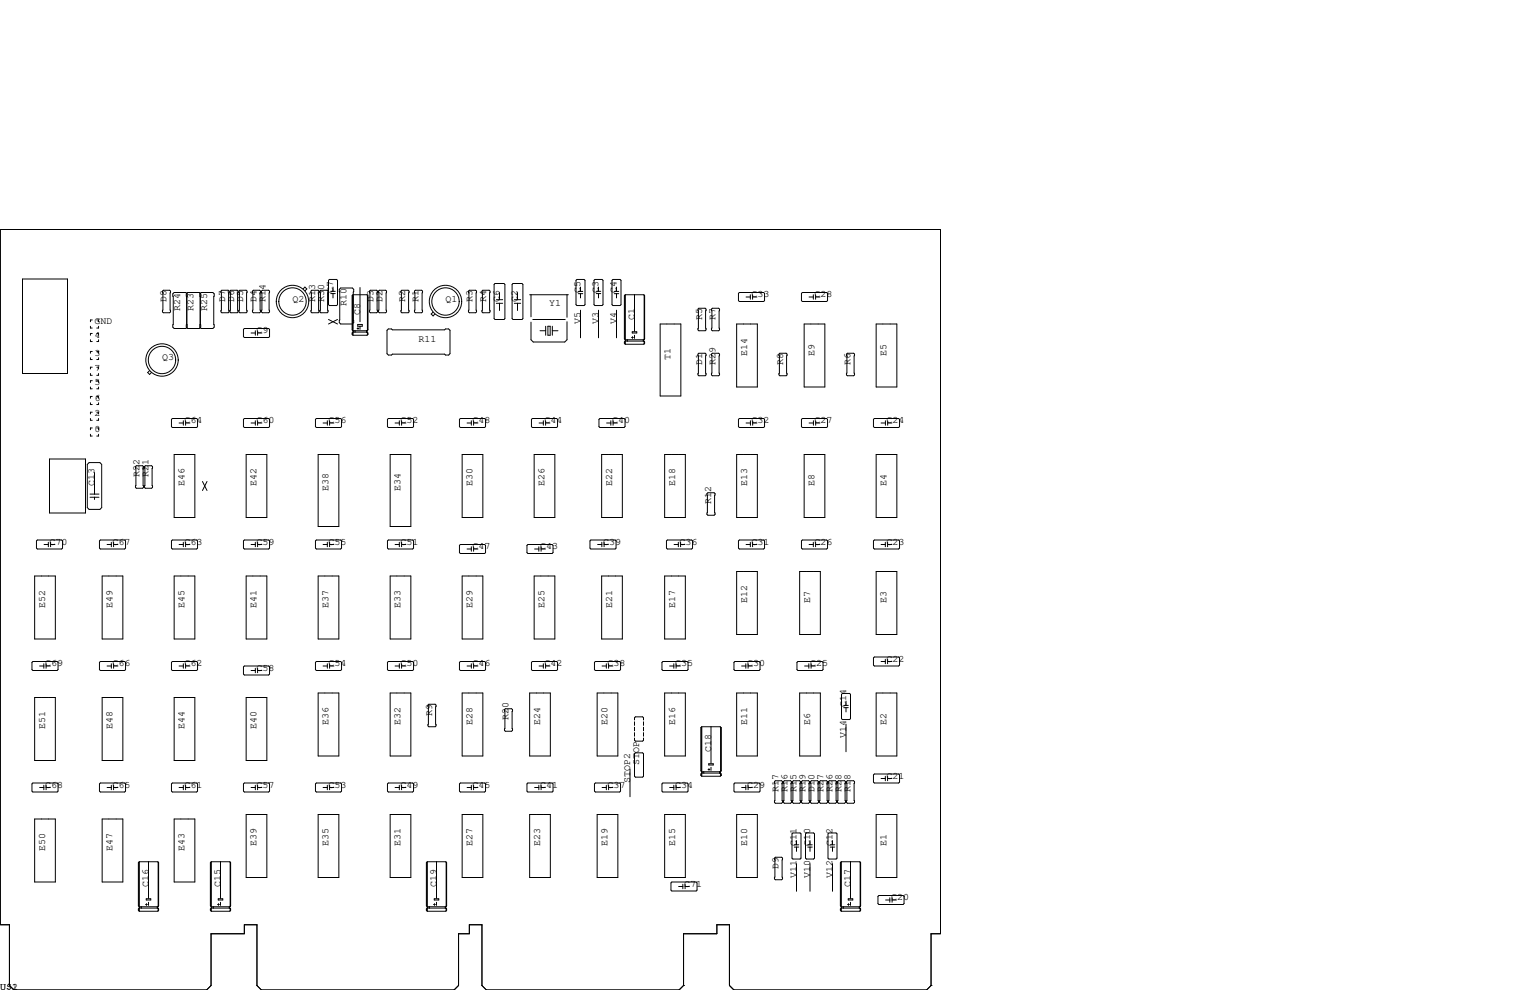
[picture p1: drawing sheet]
<svg xmlns="http://www.w3.org/2000/svg" width="432mm" height="279mm" viewBox="0 0 432 279" stroke-linecap="round" stroke-linejoin="round" font-family="sans-serif">
<g fill="none" stroke="#000" stroke-width=".28">
<path d="M6.4 78.7h12.7v26.7h-12.7zM92.7 79.1l.3-.2h2l.3 .2v6.9l-.3 .2h-2l-.3-.2zM162.6 79.1l.2-.2h2l.3 .2v6.9l-.3 .2h-2l-.2-.2zM167.6 79.1l.3-.2h2l.3 .2v6.9l-.3 .2h-2l-.3-.2zM172.7 79.1l.3-.2h2l.3 .2v6.9l-.3 .2h-2l-.3-.2zM25.5 92.1v.5h.5M25.5 95.9v.5h.5M26 90.3h-.5v.5M26 94.1h-.5v.5M26 99.2h-.5v.5M27.3 90.3h.5v.5M27.3 94.1h.5v.5"/>
<path d="M27.3 99.2h.5v.5M27.8 92.1v.5h-.5M27.8 95.9v.5h-.5M46.1 81.9h1.8l.2 .3v5.8l-.2 .3h-1.8l-.3-.3v-5.8zM52.7 83.7l.1-.8-.3-.4h-3.4l-.3 .4v9.4l.3 .4h3.4l.3-.4-.1-.7M52.7 83.7l-.1-.8 .4-.4h3.3l.3 .4-.1 .8M52.7 91.6l-.1 .7 .4 .4h3.3l.3-.4-.1-.7M52.7 83.7v7.9M56.5 83.7l-.1-.8 .4-.4h3.3l.4 .4v9.4l-.4 .4h-3.3l-.4-.4 .1-.7M56.5 83.7v7.9M62.6 81.9h1.8l.2 .3v5.8l-.2 .3h-1.8l-.2-.3v-5.8zM65.2 81.9h1.7l.3 .3v5.8l-.3 .3h-1.7l-.3-.3v-5.8z"/>
<path d="M67.7 81.9h1.8l.2 .3v5.8l-.2 .3h-1.8l-.3-.3v-5.8zM69 92.7h6.8l.3 .3v2l-.3 .2h-6.8l-.3-.2v-2zM70.9 94h1.2M71.5 81.9h1.8l.2 .3v5.8l-.2 .3h-1.8l-.3-.3v-5.8zM72.1 93.3v1.3M72.7 94h1.2M72.7 93.3v1.3M74 81.9h1.8l.3 .3v5.8l-.3 .3h-1.8l-.2-.3v-5.8zM85.5 81.6l.6-.6 .5 .6-.5 .5M88 81.9h1.8l.2 .3v5.8l-.2 .3h-1.8l-.2-.3v-5.8zM90.6 81.9h1.7l.3 .3v5.8l-.3 .3h-1.7l-.3-.3v-5.8zM92.7 90.2l2.6 1.2"/>
<path d="M93.3 82.9h1.3M93.3 82.2h1.3M94 81v1.2M94 82.9v1.2M95.3 90.2l-2.6 1.2M95.8 81.7l.3-.4h3.3l.4 .4v9.4l-.4 .3h-3.3l-.3-.3zM99.5 83.4v9.7M99.5 94v.4M99.6 83.2l-.2 .2v9.7l.2 .2h4M99.6 83.2h4l.2 .2v9.7M99.6 83.2v11.4M99.8 93.5v.1"/>
<path d="M100.2 93.3v.4M100.8 92.7h.5M101 91.6h1.2v.5h-1.2zM101 92.5v.5M101.6 81.2v9.6M101.6 92.1v.9M103.4 93.3v.4M103.5 93.3v.4M103.6 93.7h-4l-.2 .3v.4l.2 .2M103.6 93.7l.2 .3v.4M103.6 93.3v.4M103.7 83.3v9.9"/>
<path d="M103.7 93.9v.6M103.8 83.4v9.7M103.8 94v.4M103.8 94.4l-.2 .2h-4M103.8 93.1l-.2 .2M104.5 81.9h1.8l.3 .3v5.8l-.3 .3h-1.8l-.2-.3v-5.8zM107.1 81.9h1.7l.3 .3v5.8l-.3 .3h-1.7l-.3-.3v-5.8zM109.2 93.2l.4-.4h.9l.2 .3h14.8l.2-.3h.9l.4 .4v6.6l-.4 .4h-.9l-.2-.3h-14.8l-.2 .3h-.9l-.4-.4zM113.4 81.9h1.8l.2 .3v5.8l-.2 .3h-1.8l-.2-.3v-5.8zM117.2 81.9h1.8l.3 .3v5.8l-.3 .3h-1.8l-.2-.3v-5.8zM122.2 88.1l-.5 .5 .5 .6 .6-.6M132.5 81.9h1.7l.3 .3v5.8l-.3 .3h-1.7l-.3-.3v-5.8z"/>
<path d="M136.3 81.9h1.7l.3 .3v5.8l-.3 .3h-1.7l-.3-.3v-5.8zM139.7 80h2.5l.3 .3v9.6l-.3 .3h-2.5l-.3-.3v-9.6zM140.1 84.6h1.8M140.1 85.6h1.8M141 82.5v2.1M141 85.6v2M144.8 80h2.5l.3 .3v9.6l-.3 .3h-2.5l-.3-.3v-9.6zM145.2 84.6h1.7M145.2 85.6h1.7M146.1 82.5v2.1M146.1 85.6v2M149.5 83.2h10.9"/>
<path d="M149.9 83.2v6.2M150.4 90.2h9.1M152.4 93.3h1.6M154 92.1v2.5M154.6 92.1h.7v2.5h-.7zM155.9 93.3h1.6M155.9 92.1v2.5M160 90.8v5.1l-.6 .6h-8.9l-.6-.6v-5M160 83.2v6.3M163.2 82.2h1.3M163.2 82.9h1.3M163.8 81v1.2"/>
<path d="M163.8 82.9v1.2M163.8 87.6v7.7M168.3 82.9h1.2M168.3 82.2h1.2M168.9 81v1.2M168.9 82.9v1.2M168.9 87.6v7.7M173.4 82.2h1.2M173.4 82.9h1.2M174 81v1.2M174 82.9v1.2M174 87.6v7.7"/>
<path d="M176.3 83.4v12.2M176.3 96.5v.4M176.5 83.2h5.2l.2 .2v12.2M176.5 83.2l-.3 .2v12.2l.3 .3h5.2M176.5 83.2v14M176.6 96v.1M177 95.9v.4M178.2 95.2h.6M178.4 93.6h1.3v.4h-1.3zM178.5 95v.5M179.1 83.2v10.3M179.1 94.6v.9"/>
<path d="M181.5 95.9v.4M181.6 95.9v.4M181.7 96.3h-5.2l-.3 .2v.4l.3 .3M181.7 96.3l.2 .2v.4M181.7 95.9v.4M181.8 83.3v12.5M181.8 96.4v.6M181.9 83.4v12.2M181.9 96.5v.4M181.9 96.9l-.2 .3h-5.2M181.9 95.6l-.2 .3M186.3 91.4h5.9v20.4h-5.9z"/>
<path d="M197.2 87h1.8l.3 .2v5.9l-.3 .2h-1.8l-.2-.2v-5.9zM197.2 99.7h1.8l.3 .2v5.9l-.3 .2h-1.8l-.2-.2v-5.9zM201 87h1.8l.3 .2v5.9l-.3 .2h-1.8l-.2-.2v-5.9zM201 99.7h1.8l.3 .2v5.9l-.3 .2h-1.8l-.2-.2v-5.9zM207.9 91.4h5.8v17.8h-5.8zM208.7 82.5h6.8l.3 .3v2l-.3 .3h-6.8l-.3-.3v-2zM210.6 83.8h1.2M211.8 83.2v1.3M212.4 83.8h1.2M212.4 83.2v1.3M220.1 99.7h1.8l.2 .2v5.9l-.2 .2h-1.8l-.3-.2v-5.9zM226.4 82.5h6.9l.3 .3v2l-.3 .3h-6.9l-.2-.3v-2z"/>
<path d="M226.9 91.4h5.9v17.8h-5.9zM228.3 83.8h1.2M229.5 83.2v1.3M230.2 83.2v1.3M230.2 83.8h1.2M239.1 99.7h1.8l.3 .2v5.9l-.3 .2h-1.8l-.2-.2v-5.9zM247.3 91.4h5.8v17.8h-5.8zM25.5 118.1v.5h.5M25.5 101v.5h.5M25.5 105.4v.5h.5M25.5 109.2v.5h.5M25.5 113.7v.5h.5"/>
<path d="M26 116.3h-.5v.5M26 103.6h-.5v.5M26 107.4h-.5v.5M26 111.9h-.5v.5M27.3 103.6h.5v.5M27.3 107.4h.5v.5M27.3 111.9h.5v.5M27.3 116.3h.5v.5M27.8 101v.5h-.5M27.8 105.4v.5h-.5M27.8 109.2v.5h-.5M27.8 113.7v.5h-.5"/>
<path d="M27.8 118.1v.5h-.5M42.2 104.6l-.5 .5 .5 .6 .5-.6M48.6 118.1h6.9l.3 .3v2l-.3 .2h-6.9l-.2-.2v-2zM50.5 119.4h1.2M51.7 118.7v1.3M52.4 119.4h1.2M52.4 118.7v1.3M69 118.1h6.8l.3 .3v2l-.3 .2h-6.8l-.3-.2v-2zM70.9 119.4h1.2M72.1 118.7v1.3M72.7 118.7v1.3M72.7 119.4h1.2"/>
<path d="M89.3 118.1h6.8l.3 .3v2l-.3 .2h-6.8l-.3-.2v-2zM91.2 119.4h1.2M92.4 118.7v1.3M93 119.4h1.2M93 118.7v1.3M109.6 118.1h6.9l.2 .3v2l-.2 .2h-6.9l-.3-.2v-2zM111.5 119.4h1.2M112.7 118.7v1.3M113.3 118.7v1.3M113.3 119.4h1.3M129.9 118.1h6.9l.2 .3v2l-.2 .2h-6.9l-.2-.2v-2zM131.8 119.4h1.2"/>
<path d="M133 118.7v1.3M133.7 119.4h1.2M133.7 118.7v1.3M150.2 118.1h6.9l.3 .3v2l-.3 .2h-6.9l-.2-.2v-2zM152.1 119.4h1.2M153.3 118.7v1.3M154 119.4h1.2M154 118.7v1.3M169.3 118.1h6.8l.3 .3v2l-.3 .2h-6.8l-.3-.2v-2zM171.2 119.4h1.2M172.4 118.7v1.3M173 119.4h1.2"/>
<path d="M173 118.7v1.3M208.7 118.1h6.8l.3 .3v2l-.3 .2h-6.8l-.3-.2v-2zM210.6 119.4h1.2M211.8 118.7v1.3M212.4 119.4h1.2M212.4 118.7v1.3M226.4 118.1h6.9l.3 .3v2l-.3 .2h-6.9l-.2-.2v-2zM228.3 119.4h1.3M229.6 118.7v1.3M230.2 119.4h1.2M230.2 118.7v1.3M246.8 118.1h6.8l.3 .3v2l-.3 .2h-6.8l-.3-.2v-2z"/>
<path d="M248.7 119.4h1.2M249.9 118.7v1.3M250.5 119.4h1.2M250.5 118.7v1.3M14 129.5h10.1v15.3h-10.1zM24.6 131.1l.5-.5h3.1l.5 .5v12.2l-.5 .5h-3.1l-.5-.5zM25.4 139.4h2.5M25.5 122.6v.5h.5M26 120.8h-.5v.5M26.7 133.3v6.1M27.3 120.8h.5v.5M27.8 122.6v.5h-.5"/>
<path d="M38.5 131.4h1.8l.2 .3v5.8l-.2 .3h-1.8l-.3-.3v-5.8zM41 131.4h1.8l.3 .3v5.8l-.3 .3h-1.8l-.2-.3v-5.8zM49.1 128.3h5.9v17.7h-5.9zM57.2 135.9l1.2 2.5M58.4 135.9l-1.2 2.5M69.5 128.3h5.8v17.7h-5.8zM89.8 128.3h5.8v20.3h-5.8zM110.1 128.3h5.9v20.3h-5.9zM130.4 128.3h5.9v17.7h-5.9zM150.7 128.3h5.9v17.7h-5.9zM169.8 128.3h5.8v17.7h-5.8zM187.6 128.3h5.8v17.7h-5.8z"/>
<path d="M199.8 139.1h1.7l.3 .2v5.9l-.3 .2h-1.7l-.3-.2v-5.9zM207.9 128.3h5.8v17.7h-5.8zM226.9 128.3h5.9v17.7h-5.9zM247.3 128.3h5.8v17.7h-5.8zM10.5 152.4h6.9l.3 .3v2l-.3 .2h-6.9l-.2-.2v-2zM12.4 153.7h1.2M13.6 153v1.3M14.3 153.7h1.2M14.3 153v1.3M25.4 140.3h2.5M26.7 140.3v.7M28.3 152.4h6.9l.2 .3v2l-.2 .2h-6.9l-.2-.2v-2z"/>
<path d="M30.2 153.7h1.2M31.4 153v1.3M32.1 153.7h1.2M32.1 153v1.3M48.4 152.7l.2-.3h6.9l.3 .3v2l-.3 .2h-6.9l-.2-.2zM50.5 153.7h1.2M51.7 153v1.3M52.4 153.7h1.2M52.4 153v1.3M68.7 152.7l.3-.3h6.8l.3 .3v2l-.3 .2h-6.8l-.3-.2zM70.9 153.7h1.2M72.1 153v1.3"/>
<path d="M72.7 153v1.3M72.7 153.7h1.2M89 152.7l.3-.3h6.8l.3 .3v2l-.3 .2h-6.8l-.3-.2zM91.2 153.7h1.2M92.4 153v1.3M93 153.7h1.2M93 153v1.3M109.6 152.4h6.9l.2 .3v2l-.2 .2h-6.9l-.3-.2v-2zM111.5 153.7h1.2M112.7 153v1.3M113.3 153v1.3M113.3 153.7h1.3"/>
<path d="M129.9 153.7h6.9l.2 .2v2.1l-.2 .2h-6.9l-.2-.2v-2.1zM131.8 154.9h1.2M133 154.3v1.3M133.7 154.9h1.2M133.7 154.3v1.3M149 153.7h6.8l.3 .2v2.1l-.3 .2h-6.8l-.3-.2v-2.1zM150.9 154.9h1.2M152.1 154.3v1.3M152.7 154.9h1.2M152.7 154.3v1.3M166.8 152.4h6.8l.3 .3v2l-.3 .2h-6.8l-.3-.2v-2zM168.7 153.7h1.1"/>
<path d="M169.8 153v1.3M170.5 153.7h1.2M170.5 153v1.3M188.3 152.4h6.9l.3 .3v2l-.3 .2h-6.9l-.2-.2v-2zM190.2 153.7h1.2M191.4 153v1.3M192.1 153.7h1.2M192.1 153v1.3M208.7 152.4h6.8l.3 .3v2l-.3 .2h-6.8l-.3-.2v-2zM210.6 153.7h1.2M211.8 153v1.3M212.4 153.7h1.2"/>
<path d="M212.4 153v1.3M226.4 152.4h6.9l.3 .3v2l-.3 .2h-6.9l-.2-.2v-2zM228.3 153.7h1.2M229.5 153v1.3M230.2 153.7h1.2M230.2 153v1.3M246.8 152.4h6.8l.3 .3v2l-.3 .2h-6.8l-.3-.2v-2zM248.7 153.7h1.2M249.9 153v1.3M250.5 153v1.3M250.5 153.7h1.2M9.8 162.6h5.8v17.7h-5.8z"/>
<path d="M28.8 162.6h5.9v17.7h-5.9zM49.1 162.6h5.9v17.7h-5.9zM69.5 162.6h5.8v17.7h-5.8zM89.8 162.6h5.8v17.7h-5.8zM110.1 162.6h5.9v17.7h-5.9zM130.4 162.6h5.9v17.7h-5.9zM150.7 162.6h5.9v17.7h-5.9zM169.8 162.6h5.8v17.7h-5.8zM187.6 162.6h5.8v17.7h-5.8zM207.9 161.3h5.8v17.8h-5.8zM225.7 161.3h5.8v17.8h-5.8zM247.3 161.3h5.8v17.8h-5.8z"/>
<path d="M9.3 186.7h6.8l.3 .2v2.1l-.3 .2h-6.8l-.3-.2v-2.1zM9.8 196.8h5.8v17.8h-5.8zM11.2 188h1.2M12.4 187.3v1.3M13 188h1.2M13 187.3v1.3M28.3 186.7h6.9l.2 .2v2.1l-.2 .2h-6.9l-.2-.2v-2.1zM28.8 196.8h5.9v17.8h-5.9zM30.2 188h1.2M31.4 187.3v1.3M32.1 188h1.2M32.1 187.3v1.3"/>
<path d="M48.4 186.9l.2-.2h6.9l.3 .2v2.1l-.3 .2h-6.9l-.2-.2zM49.1 196.8h5.9v17.8h-5.9zM50.5 188h1.2M51.7 187.3v1.3M52.4 188h1.2M52.4 187.3v1.3M68.7 188.2l.3-.2h6.8l.3 .2v2l-.3 .3h-6.8l-.3-.3zM69.5 196.8h5.8v17.8h-5.8zM70.9 189.2h1.2M72.1 188.6v1.3M72.7 188.6v1.3M72.7 189.2h1.2"/>
<path d="M89.3 186.7h6.8l.3 .2v2.1l-.3 .2h-6.8l-.3-.2v-2.1zM89.8 195.6h5.8v17.8h-5.8zM91.2 188h1.2M92.4 187.3v1.3M93 188h1.2M93 187.3v1.3M109.6 186.7h6.9l.2 .2v2.1l-.2 .2h-6.9l-.3-.2v-2.1zM110.1 195.6h5.9v17.8h-5.9zM111.5 188h1.2M112.7 187.3v1.3M113.3 187.3v1.3M113.3 188h1.3"/>
<path d="M120.8 199l.2-.2h1.8l.3 .2v5.9l-.3 .2h-1.8l-.2-.2zM129.9 186.7h6.9l.2 .2v2.1l-.2 .2h-6.9l-.2-.2v-2.1zM130.4 195.6h5.9v17.8h-5.9zM131.8 188h1.2M133 187.3v1.3M133.7 188h1.2M133.7 187.3v1.3M149.5 195.6h5.8v17.8h-5.8zM150.2 186.7h6.9l.3 .2v2.1l-.3 .2h-6.9l-.2-.2v-2.1zM152.1 188h1.2M153.3 187.3v1.3M154 188h1.2"/>
<path d="M154 187.3v1.3M168 186.7h6.9l.2 .2v2.1l-.2 .2h-6.9l-.2-.2v-2.1zM168.5 195.6h5.9v17.8h-5.9zM169.9 188h1.2M171.1 187.3v1.3M171.8 188h1.2M171.8 187.3v1.3M187.1 186.7h6.8l.3 .2v2.1l-.3 .2h-6.8l-.3-.2v-2.1zM187.6 195.6h5.8v17.8h-5.8zM189 188h1.2M190.2 187.3v1.3M190.8 188h1.2"/>
<path d="M190.8 187.3v1.3M207.4 186.7h6.8l.3 .2v2.1l-.3 .2h-6.8l-.3-.2v-2.1zM207.9 195.6h5.8v17.8h-5.8zM209.3 188h1.2M210.5 187.3v1.3M211.1 188h1.2M211.1 187.3v1.3M225.2 186.7h6.8l.3 .2v2.1l-.3 .2h-6.8l-.3-.2v-2.1zM225.7 195.6h5.8v17.8h-5.8zM227.1 188h1.2M228.3 187.3v1.3M228.9 187.3v1.3"/>
<path d="M228.9 188h1.2M237.5 196l.2-.3h2.1l.2 .3v6.8l-.2 .3h-2.1l-.2-.3zM238.1 199.1h1.3M238.1 199.7h1.3M238.8 197.9v1.2M238.8 199.7v1.2M246.8 185.4h6.8l.3 .3v2l-.3 .3h-6.8l-.3-.3v-2zM247.3 195.6h5.8v17.8h-5.8zM248.7 186.7h1.2M249.9 186.1v1.2M250.5 186.1v1.2M250.5 186.7h1.2"/>
<path d="M142.4 200.3l.2-.3h1.8l.3 .3v5.8l-.3 .3h-1.8l-.2-.3zM177.8 217.1v7.8M179.1 203.2v-.6l.2-.3h2.1l.2 .3v.6M179.1 208.3v.6l.2 .3h2.1l.2-.3v-.6M179.1 212.7l.2-.2h2.1l.2 .2v6.4l-.2 .2h-2.1l-.2-.2zM179.1 203.7v1M179.1 205.2v1M179.1 206.8v1M181.6 203.7v1M181.6 205.2v1M181.6 206.8v1M197.9 205.4v12.2"/>
<path d="M197.9 218.4v.4M198.1 205.1h5.2l.2 .3v12.2M198.1 205.1l-.3 .3v12.2l.3 .2h5.2M198.1 205.1v14M198.2 217.9v.2M198.6 217.8v.4M199.8 217.2h.5M200 215.6h1.3v.3h-1.3zM200.1 216.9v.5M200.7 205.1v10.3M200.7 216.5v.9M203.1 217.8v.4"/>
<path d="M203.2 217.8v.4M203.3 218.2l.2 .2v.4M203.3 218.2h-5.2l-.3 .2v.4l.3 .3M203.3 217.8v.4M203.4 205.2v12.5M203.4 218.3v.6M203.5 205.4v12.2M203.5 218.4v.4M203.5 218.8l-.2 .3h-5.2M203.5 217.6l-.2 .2M238.8 204.4v7.8M246.8 218.4h6.8l.3 .3v2l-.3 .3h-6.8l-.3-.3v-2z"/>
<path d="M248.7 219.7h1.2M249.9 219.1v1.2M250.5 219.1v1.2M250.5 219.7h1.2M9.3 221h6.8l.3 .2v2.1l-.3 .2h-6.8l-.3-.2v-2.1zM9.8 231.1h5.8v17.8h-5.8zM11.2 222.2h1.2M12.4 221.6v1.3M13 222.2h1.2M13 221.6v1.3M28.3 221h6.9l.2 .2v2.1l-.2 .2h-6.9l-.2-.2v-2.1zM28.8 231.1h5.9v17.8h-5.9z"/>
<path d="M30.2 222.2h1.2M31.4 221.6v1.3M32.1 222.2h1.2M32.1 221.6v1.3M48.4 221.2l.2-.2h6.9l.3 .2v2.1l-.3 .2h-6.9l-.2-.2zM49.1 231.1h5.9v17.8h-5.9zM50.5 222.2h1.2M51.7 221.6v1.3M52.4 222.2h1.2M52.4 221.6v1.3M68.7 221.2l.3-.2h6.8l.3 .2v2.1l-.3 .2h-6.8l-.3-.2zM69.5 229.9h5.8v17.7h-5.8z"/>
<path d="M70.9 222.2h1.2M72.1 221.6v1.3M72.7 221.6v1.3M72.7 222.2h1.2M89.3 221h6.8l.3 .2v2.1l-.3 .2h-6.8l-.3-.2v-2.1zM89.8 229.9h5.8v17.7h-5.8zM91.2 222.2h1.2M92.4 221.6v1.3M93 222.2h1.2M93 221.6v1.3M109.6 221h6.9l.2 .2v2.1l-.2 .2h-6.9l-.3-.2v-2.1zM110.1 229.9h5.9v17.7h-5.9z"/>
<path d="M111.5 222.2h1.2M112.7 221.6v1.3M113.3 221.6v1.3M113.3 222.2h1.3M129.7 221.2l.2-.2h6.9l.2 .2v2.1l-.2 .2h-6.9l-.2-.2zM130.4 229.9h5.9v17.7h-5.9zM131.8 222.2h1.2M133 221.6v1.3M133.7 222.2h1.2M133.7 221.6v1.3M149 221h6.8l.3 .2v2.1l-.3 .2h-6.8l-.3-.2v-2.1zM149.5 229.9h5.8v17.7h-5.8z"/>
<path d="M150.9 222.2h1.2M152.1 221.6v1.3M152.7 222.2h1.2M152.7 221.6v1.3M168 221h6.9l.2 .2v2.1l-.2 .2h-6.9l-.2-.2v-2.1zM168.5 229.9h5.9v17.7h-5.9zM169.9 222.2h1.2M171.1 221.6v1.3M171.8 222.2h1.2M171.8 221.6v1.3M187.1 221h6.8l.3 .2v2.1l-.3 .2h-6.8l-.3-.2v-2.1zM187.6 229.9h5.8v17.7h-5.8z"/>
<path d="M189 222.2h1.2M190.2 221.6v1.3M190.8 222.2h1.2M190.8 221.6v1.3M207.4 221h6.8l.3 .2v2.1l-.3 .2h-6.8l-.3-.2v-2.1zM207.9 229.9h5.8v17.7h-5.8zM209.3 222.2h1.2M210.5 221.6v1.3M211.1 221.6v1.3M211.1 222.2h1.2M218.8 220.3h1.8l.3 .3v5.8l-.3 .3h-1.8l-.2-.3v-5.8zM221.4 220.3h1.7l.3 .3v5.8l-.3 .3h-1.7l-.3-.3v-5.8z"/>
<path d="M223.5 235.3l.3-.2h2l.3 .2v6.9l-.3 .2h-2l-.3-.2zM223.9 220.3h1.8l.2 .3v5.8l-.2 .3h-1.8l-.3-.3v-5.8zM224.2 239.1h1.2M224.2 238.4h1.2M224.8 237.2v1.2M224.8 239.1v1.2M226.4 220.3h1.8l.3 .3v5.8l-.3 .3h-1.8l-.2-.3v-5.8zM227.3 235.3l.3-.2h2l.3 .2v6.9l-.3 .2h-2l-.3-.2zM228 239.1h1.2M228 238.4h1.2M228.6 237.2v1.2M228.6 239.1v1.2"/>
<path d="M229 220.3h1.8l.2 .3v5.8l-.2 .3h-1.8l-.3-.3v-5.8zM231.5 220.3h1.8l.3 .3v5.8l-.3 .3h-1.8l-.2-.3v-5.8zM233.7 235.3l.2-.2h2.1l.2 .2v6.9l-.2 .2h-2.1l-.2-.2zM234.1 220.3h1.7l.3 .3v5.8l-.3 .3h-1.7l-.3-.3v-5.8zM234.3 239.1h1.3M234.3 238.4h1.3M235 237.2v1.2M235 239.1v1.2M236.6 220.3h1.8l.2 .3v5.8l-.2 .3h-1.8l-.3-.3v-5.8zM239.1 220.3h1.8l.3 .3v5.8l-.3 .3h-1.8l-.2-.3v-5.8zM247.3 229.9h5.8v17.7h-5.8zM39.2 243.5v12.2"/>
<path d="M39.2 256.5v.4M39.3 243.2l-.2 .3v12.2l.2 .2h5.2M39.3 243.2h5.2l.3 .3v12.2M39.3 243.2v14M39.4 256v.2M39.9 255.9v.4M41.1 255.3h.5M41.3 253.7h1.2v.3h-1.2zM41.3 255v.5M41.9 243.2v10.3M41.9 254.6v.9M44.4 255.9v.4"/>
<path d="M44.5 255.9v.4M44.5 256.3h-5.2l-.2 .2v.4l.2 .3M44.5 256.3l.3 .2v.4M44.6 243.3v12.5M44.6 256.4v.6M44.7 243.5l.1 12.2M44.7 256.5l.1 .4M44.8 256.9l-.3 .3h-5.2M44.8 255.7l-.3 .2M59.5 243.5v12.2M59.5 256.5v.4M59.6 243.2l-.2 .3v12.2l.2 .2h5.2"/>
<path d="M59.6 243.2v14M59.6 243.2h5.2l.3 .3v12.2M59.8 256v.2M60.2 255.9v.4M61.4 255.3h.5M61.6 253.7h1.3v.3h-1.3zM61.7 255v.5M62.2 243.2v10.3M62.2 254.6v.9M64.7 255.9v.4M64.8 255.9v.4M64.8 256.3h-5.2l-.2 .2v.4l.2 .3"/>
<path d="M64.8 256.3l.3 .2v.4M65 243.3v12.5M65 256.4v.6M65 243.5l.1 12.2M65 256.5l.1 .4M65.1 256.9l-.3 .3h-5.2M65.1 255.7l-.3 .2M120.5 243.5v12.2M120.5 256.5v.4M120.6 243.2l-.3 .3v12.2l.3 .2h5.2M120.6 243.2h5.2l.2 .3v12.2M120.6 243.2v14"/>
<path d="M120.7 256v.2M121.2 255.9v.4M122.4 255.3h.5M122.6 253.7h1.2v.3h-1.2zM122.6 255v.5M123.2 243.2v10.3M123.2 254.6v.9M125.7 255.9v.4M125.8 256.3h-5.2l-.3 .2v.4l.3 .3M125.8 256.3l.2 .2v.4M125.8 255.9v.4M125.9 243.3v12.5"/>
<path d="M125.9 256.4v.6M126 243.5v12.2M126 256.5v.4M126 256.9l-.2 .3h-5.2M126 255.7l-.2 .2M189.4 249.2l.2-.3h6.9l.2 .3v2l-.2 .3h-6.9l-.2-.3zM191.5 250.2h1.2M192.7 249.6v1.2M193.3 249.6v1.2M193.3 250.2h1.3M218.8 241.9h1.8l.3 .3v5.8l-.3 .3h-1.8l-.2-.3v-5.8zM224.8 243.8v7.7"/>
<path d="M228.6 243.8v7.7M235 243.8v7.7M237.3 243.5v12.2M237.3 256.5v.4M237.4 243.2l-.2 .3v12.2l.2 .2h5.2M237.4 243.2h5.2l.3 .3v12.2M237.4 243.2v14M237.6 256v.2M238 255.9v.4M239.2 255.3h.5M239.4 253.7h1.3v.3h-1.3zM239.5 255v.5"/>
<path d="M240 243.2v10.3M240 254.6v.9M242.5 255.9v.4M242.6 255.9v.4M242.6 256.3l.3 .2v.4M242.6 256.3h-5.2l-.2 .2v.4l.2 .3M242.8 243.3v12.5M242.8 256.4v.6M242.8 243.5l.1 12.2M242.8 256.5l.1 .4M242.9 256.9l-.3 .3h-5.2M242.9 255.7l-.3 .2"/>
<path d="M247.8 253l.2-.3h6.9l.2 .3v2l-.2 .3h-6.9l-.2-.3zM249.9 254h1.2M251.1 253.4v1.2M251.8 254h1.2M251.8 253.4v1.2M192.9 278.1h.1M192.9 278.1l-1.3 1.3h-54.3l-1.3-1.3v-17.1h-3.5v2.5h-3.1v14.6l-1.3 1.3h-54.3l-1.3-1.3v-17.1h-3.5v2.5h-9.4v14.6l-1.3 1.3h-54.4l-1.2-1.3v-17.1h-2.6v-196.2h265.3v198.7h-2.6v14.6M262.8 278.1h.1M262.8 278.1l-1.3 1.3h-54.4l-1.2-1.3v-17.1h-3.6v2.5h-9.4v14.6"/>
<circle cx="82.6" cy="85.1" r="4.6"/>
<circle cx="82.6" cy="85.1" r="3.9"/>
<circle cx="125.7" cy="85.1" r="3.9"/>
<circle cx="125.7" cy="85.1" r="4.6"/>
<circle cx="45.7" cy="101.6" r="3.9"/>
<circle cx="45.7" cy="101.6" r="4.6"/>
</g>
<g font-size="2.8">
<text x="94" y="82.5" transform="rotate(-90 94 82.5)">C7</text>
<text x="163.8" y="82.5" transform="rotate(-90 163.8 82.5)">C5</text>
<text x="168.9" y="82.5" transform="rotate(-90 168.9 82.5)">C3</text>
<text x="174" y="82.5" transform="rotate(-90 174 82.5)">C4</text>
<text x="212.1" y="83.8">C33</text>
<text x="229.9" y="83.8">C28</text>
<text x="47" y="85.1" transform="rotate(-90 47 85.1)">D8</text>
<text x="50.8" y="87.6" transform="rotate(-90 50.8 87.6)">R24</text>
<text x="54.6" y="87.6" transform="rotate(-90 54.6 87.6)">R23</text>
<text x="58.4" y="87.6" transform="rotate(-90 58.4 87.6)">R25</text>
<text x="63.5" y="85.1" transform="rotate(-90 63.5 85.1)">D7</text>
<text x="66" y="85.1" transform="rotate(-90 66 85.1)">D6</text>
<text x="68.6" y="85.1" transform="rotate(-90 68.6 85.1)">D5</text>
<text x="72.4" y="85.1" transform="rotate(-90 72.4 85.1)">D4</text>
<text x="74.9" y="85.1" transform="rotate(-90 74.9 85.1)">R14</text>
<text x="82.5" y="85.1">Q2</text>
<text x="88.9" y="85.1" transform="rotate(-90 88.9 85.1)">R13</text>
<text x="91.4" y="85.1" transform="rotate(-90 91.4 85.1)">R30</text>
<text x="97.8" y="86.4" transform="rotate(-90 97.8 86.4)">R10</text>
<text x="101.6" y="88.9" transform="rotate(-90 101.6 88.9)">C8</text>
<text x="105.4" y="85.1" transform="rotate(-90 105.4 85.1)">D3</text>
<text x="107.9" y="85.1" transform="rotate(-90 107.9 85.1)">D2</text>
<text x="114.3" y="85.1" transform="rotate(-90 114.3 85.1)">R2</text>
<text x="118.1" y="85.1" transform="rotate(-90 118.1 85.1)">R1</text>
<text x="125.7" y="85.1">Q1</text>
<text x="133.3" y="85.1" transform="rotate(-90 133.3 85.1)">R3</text>
<text x="137.2" y="85.1" transform="rotate(-90 137.2 85.1)">R4</text>
<text x="141" y="85.1" transform="rotate(-90 141 85.1)">C6</text>
<text x="146" y="85.1" transform="rotate(-90 146 85.1)">C2</text>
<text x="154.9" y="86.4">Y1</text>
<text x="26.7" y="95.2">4</text>
<text x="26.7" y="91.4">GND</text>
<text x="72.4" y="94">C9</text>
<text x="163.8" y="91.4" transform="rotate(-90 163.8 91.4)">V5</text>
<text x="168.9" y="91.4" transform="rotate(-90 168.9 91.4)">V3</text>
<text x="174" y="91.4" transform="rotate(-90 174 91.4)">V4</text>
<text x="179.1" y="90.2" transform="rotate(-90 179.1 90.2)">C1</text>
<text x="198.1" y="90.2" transform="rotate(-90 198.1 90.2)">R5</text>
<text x="201.9" y="90.2" transform="rotate(-90 201.9 90.2)">R7</text>
<text x="26.7" y="100.3">3</text>
<text x="45.7" y="101.6">Q3</text>
<text x="118.1" y="96.5">R11</text>
<text x="189.2" y="101.6" transform="rotate(-90 189.2 101.6)">T1</text>
<text x="210.8" y="100.3" transform="rotate(-90 210.8 100.3)">E14</text>
<text x="229.9" y="100.3" transform="rotate(-90 229.9 100.3)">E9</text>
<text x="250.2" y="100.3" transform="rotate(-90 250.2 100.3)">E5</text>
<text x="26.7" y="104.8">7</text>
<text x="198.1" y="102.9" transform="rotate(-90 198.1 102.9)">D1</text>
<text x="201.9" y="102.9" transform="rotate(-90 201.9 102.9)">R29</text>
<text x="221" y="102.9" transform="rotate(-90 221 102.9)">R8</text>
<text x="240" y="102.9" transform="rotate(-90 240 102.9)">R6</text>
<text x="26.7" y="108.6">5</text>
<text x="26.7" y="113">6</text>
<text x="26.7" y="117.5">2</text>
<text x="52.1" y="119.4">C64</text>
<text x="72.4" y="119.4">C60</text>
<text x="92.7" y="119.4">C56</text>
<text x="113" y="119.4">C52</text>
<text x="133.3" y="119.4">C48</text>
<text x="153.7" y="119.4">C44</text>
<text x="172.7" y="119.4">C40</text>
<text x="212.1" y="119.4">C32</text>
<text x="229.9" y="119.4">C27</text>
<text x="250.2" y="119.4">C24</text>
<text x="26.7" y="121.9">0</text>
<text x="26.7" y="137.2" transform="rotate(-90 26.7 137.2)">C13</text>
<text x="39.4" y="134.6" transform="rotate(-90 39.4 134.6)">R22</text>
<text x="41.9" y="134.6" transform="rotate(-90 41.9 134.6)">R21</text>
<text x="52.1" y="137.2" transform="rotate(-90 52.1 137.2)">E46</text>
<text x="72.4" y="137.2" transform="rotate(-90 72.4 137.2)">E42</text>
<text x="133.3" y="137.2" transform="rotate(-90 133.3 137.2)">E30</text>
<text x="153.7" y="137.2" transform="rotate(-90 153.7 137.2)">E26</text>
<text x="172.7" y="137.2" transform="rotate(-90 172.7 137.2)">E22</text>
<text x="190.5" y="137.2" transform="rotate(-90 190.5 137.2)">E18</text>
<text x="210.8" y="137.2" transform="rotate(-90 210.8 137.2)">E13</text>
<text x="229.9" y="137.2" transform="rotate(-90 229.9 137.2)">E8</text>
<text x="250.2" y="137.2" transform="rotate(-90 250.2 137.2)">E4</text>
<text x="92.7" y="138.4" transform="rotate(-90 92.7 138.4)">E38</text>
<text x="113" y="138.4" transform="rotate(-90 113 138.4)">E34</text>
<text x="200.7" y="142.2" transform="rotate(-90 200.7 142.2)">R12</text>
<text x="14" y="153.7">C70</text>
<text x="31.7" y="153.7">C67</text>
<text x="52.1" y="153.7">C63</text>
<text x="72.4" y="153.7">C59</text>
<text x="92.7" y="153.7">C55</text>
<text x="113" y="153.7">C51</text>
<text x="133.3" y="154.9">C47</text>
<text x="152.4" y="154.9">C43</text>
<text x="170.2" y="153.7">C39</text>
<text x="191.8" y="153.7">C36</text>
<text x="212.1" y="153.7">C31</text>
<text x="229.9" y="153.7">C26</text>
<text x="250.2" y="153.7">C23</text>
<text x="12.7" y="171.4" transform="rotate(-90 12.7 171.4)">E52</text>
<text x="31.7" y="171.4" transform="rotate(-90 31.7 171.4)">E49</text>
<text x="52.1" y="171.4" transform="rotate(-90 52.1 171.4)">E45</text>
<text x="72.4" y="171.4" transform="rotate(-90 72.4 171.4)">E41</text>
<text x="92.7" y="171.4" transform="rotate(-90 92.7 171.4)">E37</text>
<text x="113" y="171.4" transform="rotate(-90 113 171.4)">E33</text>
<text x="133.3" y="171.4" transform="rotate(-90 133.3 171.4)">E29</text>
<text x="153.7" y="171.4" transform="rotate(-90 153.7 171.4)">E25</text>
<text x="172.7" y="171.4" transform="rotate(-90 172.7 171.4)">E21</text>
<text x="190.5" y="171.4" transform="rotate(-90 190.5 171.4)">E17</text>
<text x="210.8" y="170.2" transform="rotate(-90 210.8 170.2)">E12</text>
<text x="228.6" y="170.2" transform="rotate(-90 228.6 170.2)">E7</text>
<text x="250.2" y="170.2" transform="rotate(-90 250.2 170.2)">E3</text>
<text x="12.7" y="188">C69</text>
<text x="31.7" y="188">C66</text>
<text x="52.1" y="188">C62</text>
<text x="72.4" y="189.2">C58</text>
<text x="92.7" y="188">C54</text>
<text x="113" y="188">C50</text>
<text x="133.3" y="188">C46</text>
<text x="153.7" y="188">C42</text>
<text x="171.4" y="188">C38</text>
<text x="190.5" y="188">C35</text>
<text x="210.8" y="188">C30</text>
<text x="228.6" y="188">C25</text>
<text x="250.2" y="186.7">C22</text>
<text x="121.9" y="201.9" transform="rotate(-90 121.9 201.9)">R9</text>
<text x="143.5" y="203.2" transform="rotate(-90 143.5 203.2)">R20</text>
<text x="238.8" y="199.4" transform="rotate(-90 238.8 199.4)">C14</text>
<text x="12.7" y="205.7" transform="rotate(-90 12.7 205.7)">E51</text>
<text x="31.7" y="205.7" transform="rotate(-90 31.7 205.7)">E48</text>
<text x="52.1" y="205.7" transform="rotate(-90 52.1 205.7)">E44</text>
<text x="72.4" y="205.7" transform="rotate(-90 72.4 205.7)">E40</text>
<text x="92.7" y="204.5" transform="rotate(-90 92.7 204.5)">E36</text>
<text x="113" y="204.5" transform="rotate(-90 113 204.5)">E32</text>
<text x="133.3" y="204.5" transform="rotate(-90 133.3 204.5)">E28</text>
<text x="152.4" y="204.5" transform="rotate(-90 152.4 204.5)">E24</text>
<text x="171.4" y="204.5" transform="rotate(-90 171.4 204.5)">E20</text>
<text x="190.5" y="204.5" transform="rotate(-90 190.5 204.5)">E16</text>
<text x="210.8" y="204.5" transform="rotate(-90 210.8 204.5)">E11</text>
<text x="228.6" y="204.5" transform="rotate(-90 228.6 204.5)">E6</text>
<text x="238.8" y="208.3" transform="rotate(-90 238.8 208.3)">V14</text>
<text x="250.2" y="204.5" transform="rotate(-90 250.2 204.5)">E2</text>
<text x="180.3" y="215.9" transform="rotate(-90 180.3 215.9)">STOP</text>
<text x="200.7" y="212.1" transform="rotate(-90 200.7 212.1)">C18</text>
<text x="177.8" y="221" transform="rotate(-90 177.8 221)">STOP2</text>
<text x="250.2" y="219.7">C21</text>
<text x="12.7" y="222.2">C68</text>
<text x="31.7" y="222.2">C65</text>
<text x="52.1" y="222.2">C61</text>
<text x="72.4" y="222.2">C57</text>
<text x="92.7" y="222.2">C53</text>
<text x="113" y="222.2">C49</text>
<text x="133.3" y="222.2">C45</text>
<text x="152.4" y="222.2">C41</text>
<text x="171.4" y="222.2">C37</text>
<text x="190.5" y="222.2">C34</text>
<text x="210.8" y="222.2">C29</text>
<text x="219.7" y="223.5" transform="rotate(-90 219.7 223.5)">R17</text>
<text x="222.2" y="223.5" transform="rotate(-90 222.2 223.5)">R16</text>
<text x="224.8" y="223.5" transform="rotate(-90 224.8 223.5)">R15</text>
<text x="227.3" y="223.5" transform="rotate(-90 227.3 223.5)">R19</text>
<text x="229.9" y="223.5" transform="rotate(-90 229.9 223.5)">D10</text>
<text x="232.4" y="223.5" transform="rotate(-90 232.4 223.5)">R27</text>
<text x="234.9" y="223.5" transform="rotate(-90 234.9 223.5)">R26</text>
<text x="237.5" y="223.5" transform="rotate(-90 237.5 223.5)">R28</text>
<text x="240" y="223.5" transform="rotate(-90 240 223.5)">R18</text>
<text x="72.4" y="238.8" transform="rotate(-90 72.4 238.8)">E39</text>
<text x="92.7" y="238.8" transform="rotate(-90 92.7 238.8)">E35</text>
<text x="113" y="238.8" transform="rotate(-90 113 238.8)">E31</text>
<text x="133.3" y="238.8" transform="rotate(-90 133.3 238.8)">E27</text>
<text x="152.4" y="238.8" transform="rotate(-90 152.4 238.8)">E23</text>
<text x="171.4" y="238.8" transform="rotate(-90 171.4 238.8)">E19</text>
<text x="190.5" y="238.8" transform="rotate(-90 190.5 238.8)">E15</text>
<text x="210.8" y="238.8" transform="rotate(-90 210.8 238.8)">E10</text>
<text x="224.8" y="238.8" transform="rotate(-90 224.8 238.8)">C11</text>
<text x="228.6" y="238.8" transform="rotate(-90 228.6 238.8)">C10</text>
<text x="234.9" y="238.8" transform="rotate(-90 234.9 238.8)">C12</text>
<text x="250.2" y="238.8" transform="rotate(-90 250.2 238.8)">E1</text>
<text x="12.7" y="240" transform="rotate(-90 12.7 240)">E50</text>
<text x="31.7" y="240" transform="rotate(-90 31.7 240)">E47</text>
<text x="52.1" y="240" transform="rotate(-90 52.1 240)">E43</text>
<text x="219.7" y="245.1" transform="rotate(-90 219.7 245.1)">D9</text>
<text x="41.9" y="250.2" transform="rotate(-90 41.9 250.2)">C16</text>
<text x="62.2" y="250.2" transform="rotate(-90 62.2 250.2)">C15</text>
<text x="123.2" y="250.2" transform="rotate(-90 123.2 250.2)">C19</text>
<text x="193" y="250.2">C71</text>
<text x="224.8" y="247.6" transform="rotate(-90 224.8 247.6)">V11</text>
<text x="228.6" y="247.6" transform="rotate(-90 228.6 247.6)">V10</text>
<text x="234.9" y="247.6" transform="rotate(-90 234.9 247.6)">V12</text>
<text x="240" y="250.2" transform="rotate(-90 240 250.2)">C17</text>
<text x="251.5" y="254">C20</text>
<text x="0" y="279.4">U$1</text>
<text x="3.4" y="279.4">2</text>
</g>
</svg>
